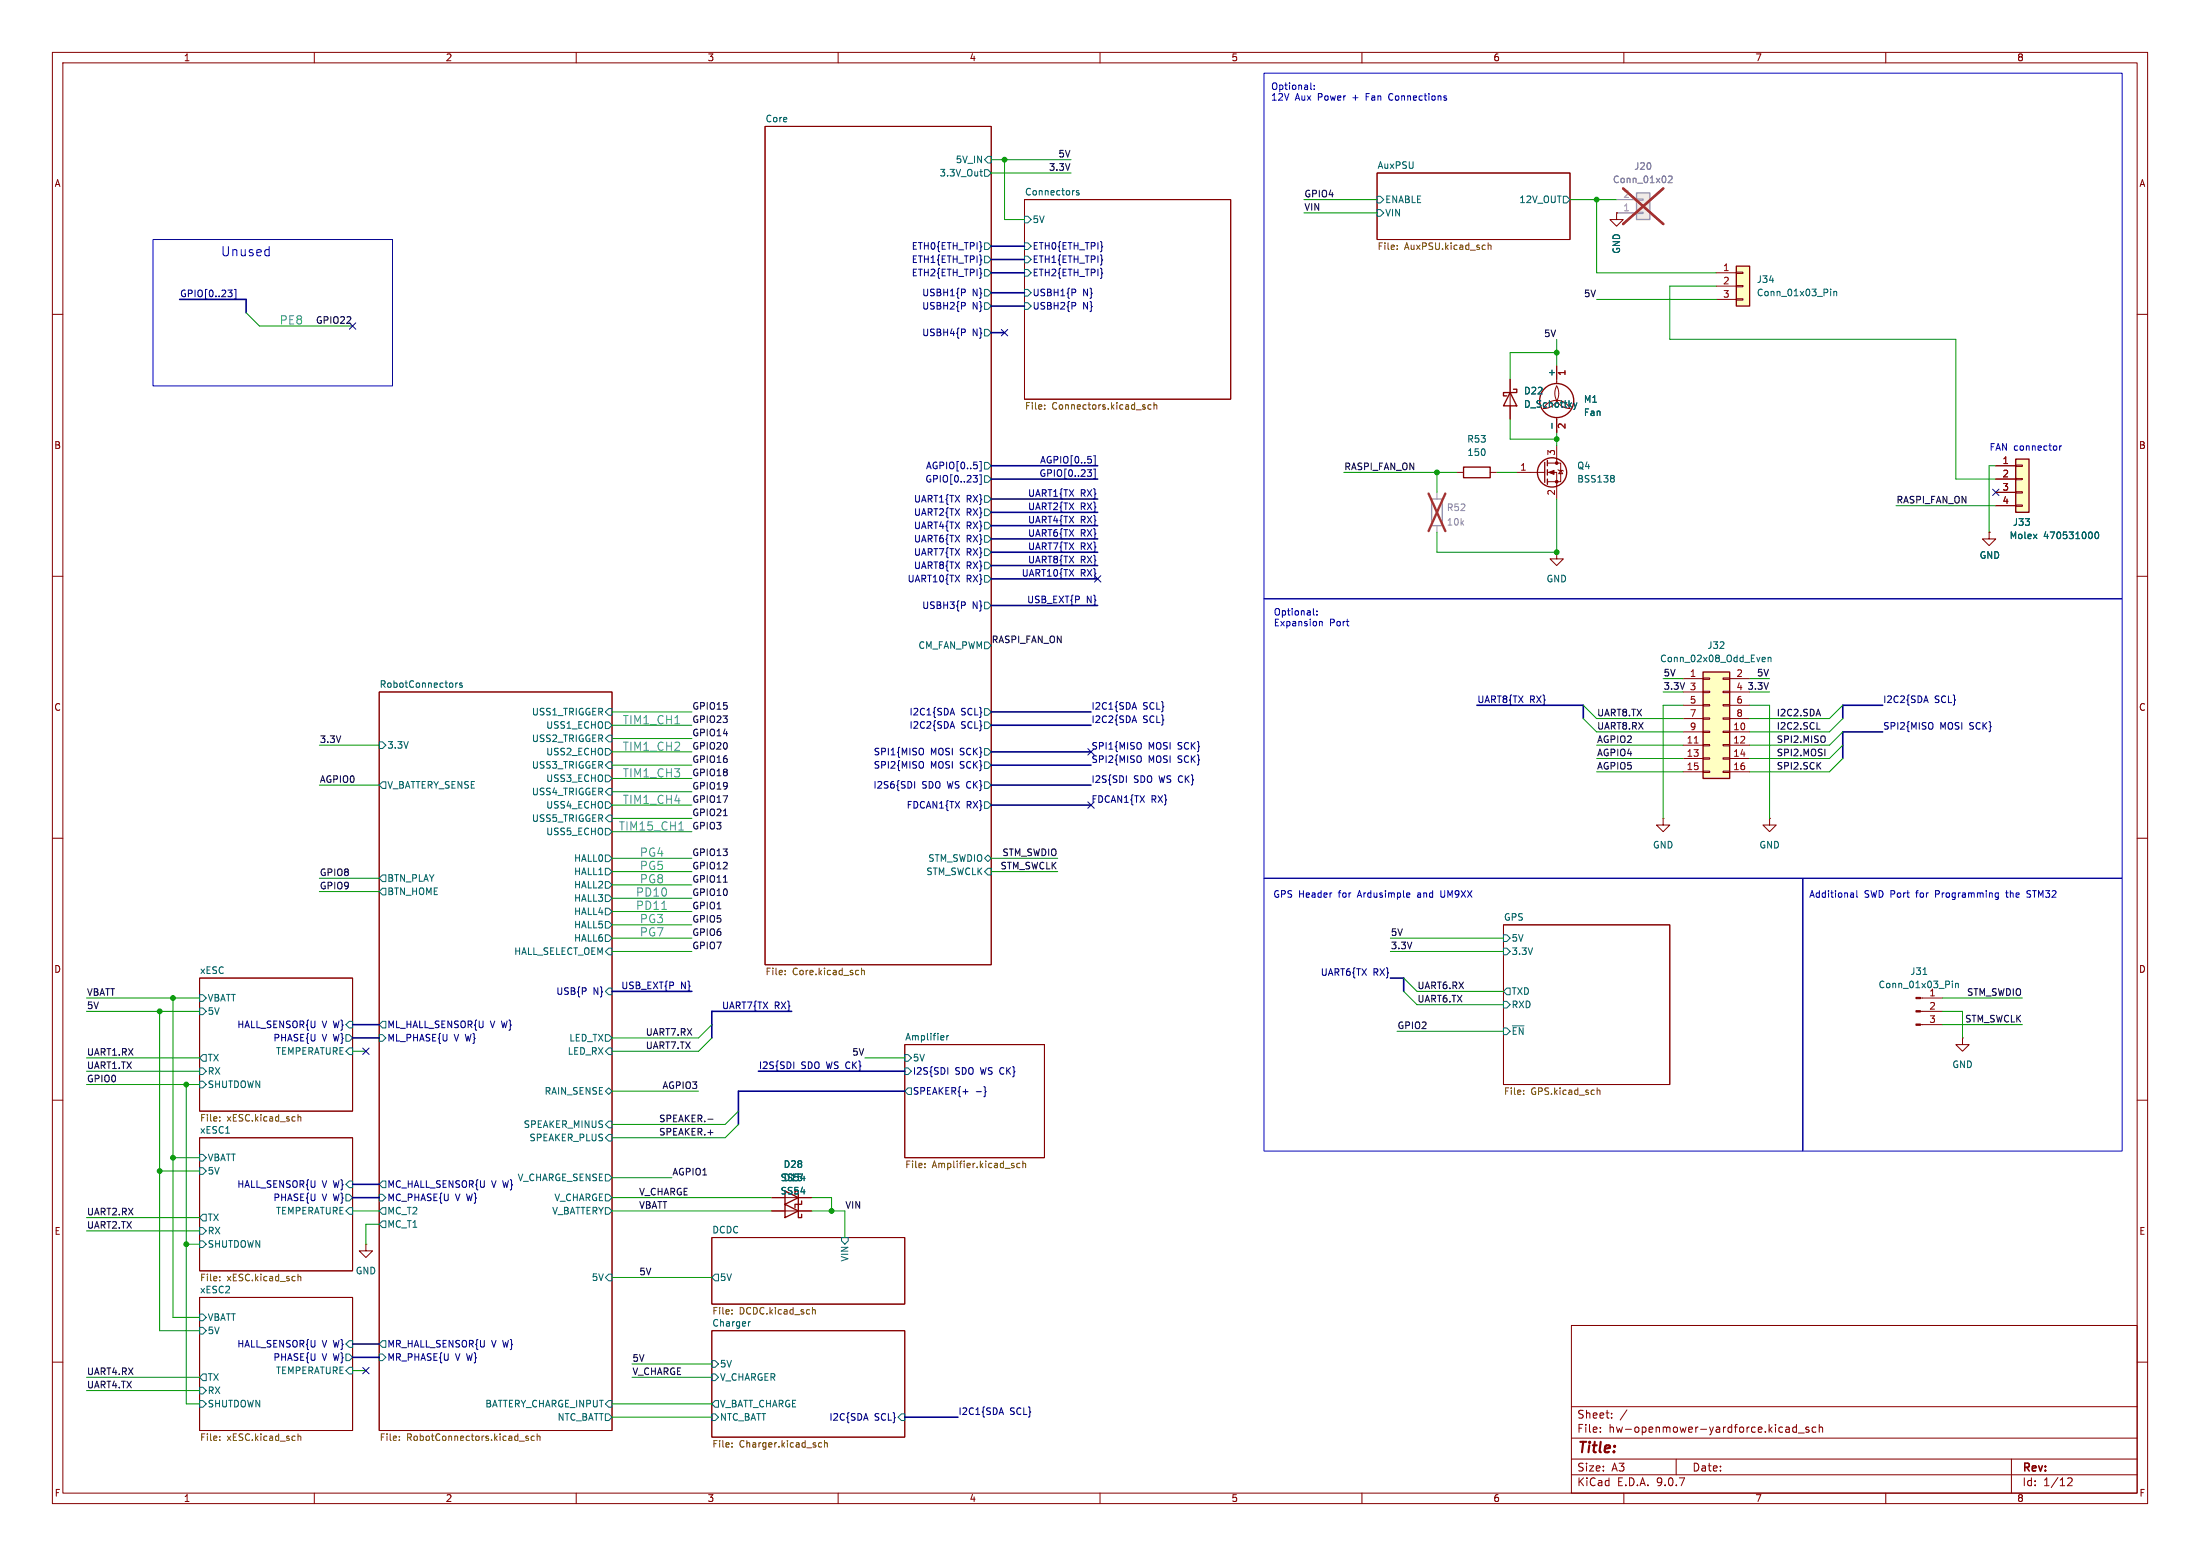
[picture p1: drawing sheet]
<svg xmlns="http://www.w3.org/2000/svg" width="420mm" height="297mm" viewBox="0 0 420 297" stroke-linecap="round" stroke-linejoin="round" font-family="sans-serif">
<g fill="none" stroke="#840000" stroke-width=".19">
<path d="M10 10h400v277h-400zM12 12h396v273h-396zM60 10v2M110 10v2M160 10v2M210 10v2M260 10v2M310 10v2M360 10v2M146 24.1h43.2v160.1h-43.2zM195.6 38.1h39.3v38.1h-39.3zM262.9 33h36.8v12.7h-36.8z"/>
<path d="M10 60h2M408 60h2M10 110h2M408 110h2M72.4 132.1h44.4v140.9h-44.4zM10 160h2M408 160h2M287 176.5h31.8v30.5h-31.8zM38.1 186.7h29.2v25.4h-29.2zM172.7 199.4h26.7v21.6h-26.7zM10 210h2M38.1 217.2h29.2v25.4h-29.2z"/>
<path d="M408 210h2M135.9 236.2h36.8v12.7h-36.8zM147.3 228.6h2.6M147.3 231.1h7.6M152.4 228.6h2.5M38.1 247.6h29.2v25.4h-29.2zM135.9 254h36.8v20.3h-36.8zM300 253h108v32h-108zM10 260h2M300 278.5h108M300 274.5h108M300 268.5h108"/>
<path d="M305.5 273.2v.2M305.5 272.5v.1M307.7 270.5v.2M307.7 269.8v.1M310.6 269.1l-1.3 1.9M320 278.5v3M341.1 272.4h.3l.2 .2v.8M341.6 273.3l-.5 .1M341.6 272.7l-.5 .1M342.9 272.5l-.4-.1-.3 .3 .2 .6h.5M342.9 271.9v1.5M343.3 273.5h1.1"/>
<path d="M345.3 272.5l-.4-.1-.2 .2 .1 .2 .5 .2v.3h-.6M346.7 272.5l-.5-.1-.3 .3 .2 .6h.6M347.3 272.5l.2-.1 .4 .1v.9M347.3 271.9v1.5M384 278.5v6.5M408 260h2M60 285v2M110 285v2M160 285v2M210 285v2M260 285v2M300 281.5h108"/>
<path d="M310 285v2M360 285v2M394.7 282.2l.6-.1 .2 .1 .1 .3-.9 1.1h.9"/>
</g>
<g fill="none" stroke="#006464" stroke-width=".19">
<path d="M187.1 32.8h.4M187.3 33.5l.2 .1M188 32.4h.6l.6 .6-.6 .7h-.6zM188.6 29.8h.6v1.3h-.6l-.6-.6zM206 36.4h-.3l-.2 .2v.1l.5 .2v.3h-.5M262.9 37.5h.6l.7 .6-.7 .6h-.6zM298.4 37.5h.7l.6 .6-.6 .6h-.7zM188 46.4h.6l.6 .6-.6 .6h-.6zM188 51.4h.6l.6 .7-.6 .6h-.6zM188 48.9h.6l.6 .6-.6 .7h-.6zM188 55.2h.6l.6 .7-.6 .6h-.6zM188 57.8h.6l.6 .6-.6 .7h-.6z"/>
<path d="M195.6 48.9h.6l.6 .6-.6 .7h-.6zM195.6 51.4h.6l.6 .7-.6 .6h-.6zM195.6 46.4h.6l.6 .6-.6 .6h-.6zM195.6 41.3h.6l.6 .6-.6 .6h-.6zM195.6 57.8h.6l.6 .6-.6 .7h-.6zM195.6 55.2h.6l.6 .7-.6 .6h-.6zM262.9 40h.6l.7 .6-.7 .7h-.6zM188 62.9h.6l.6 .6-.6 .6h-.6zM188 97.2h.6l.6 .6-.6 .6h-.6zM188 94.6h.6l.6 .7-.6 .6h-.6zM188 99.7h.6l.6 .6-.6 .7h-.6zM188 90.8h.6l.6 .6-.6 .7h-.6z"/>
<path d="M188 88.3h.6l.6 .6-.6 .6h-.6zM188 107.3h.6l.6 .7-.6 .6h-.6zM188 109.9h.6l.6 .6-.6 .6h-.6zM188 104.8h.6l.6 .6-.6 .6h-.6zM188 102.2h.6l.6 .7-.6 .6h-.6zM188 114.9h.6l.6 .7-.6 .6h-.6zM87 130.4v.8M87.4 130.4l-.4 .2M88.2 130.4h-.3l-.2 .1 .1 .2 .4 .1v.3h-.5M115.6 137.8h.6l.6 .6-.6 .7h-.6zM116.2 135.3h.6v1.2h-.6l-.6-.6zM188 137.8h.6l.6 .6-.6 .7h-.6z"/>
<path d="M188 135.3h.6l.6 .6-.6 .6h-.6zM188 122.6h.6l.6 .6-.6 .6h-.6zM72.4 141.6h.6l.7 .6-.7 .7h-.6zM73 149.2h.7v1.3h-.7l-.6-.6zM115.6 153h.6l.6 .7-.6 .6h-.6zM115.6 158.1h.6l.6 .7-.6 .6h-.6zM115.6 148h.6l.6 .6-.6 .6h-.6zM115.6 142.9h.6l.6 .6-.6 .6h-.6zM116.2 155.6h.6v1.2h-.6l-.6-.6zM116.2 150.5h.6v1.3h-.6l-.6-.7zM116.2 145.4h.6v1.3h-.6l-.6-.6zM116.2 140.3h.6v1.3h-.6l-.6-.6z"/>
<path d="M188 153h.6l.6 .7-.6 .6h-.6zM188 149.2h.6l.6 .7-.6 .6h-.6zM188 142.9h.6l.6 .6-.6 .6h-.6zM188 145.4h.6l.6 .7-.6 .6h-.6zM73 169.5h.7v1.3h-.7l-.6-.6zM73 167h.7v1.3h-.7l-.6-.7zM115.6 163.2h.6l.6 .6-.6 .7h-.6zM115.6 168.3h.6l.6 .6-.6 .6h-.6zM115.6 165.7h.6l.6 .7-.6 .6h-.6zM115.6 170.8h.6l.6 .7-.6 .6h-.6zM115.6 173.4h.6l.6 .6-.6 .6h-.6zM115.6 175.9h.6l.6 .6-.6 .7h-.6z"/>
<path d="M115.6 178.4h.6l.6 .7-.6 .6h-.6zM188 163.8l.6-.6 .6 .6-.6 .7zM188.6 165.7h.6v1.3h-.6l-.6-.6zM287 178.4h.7l.6 .7-.6 .6h-.7zM38.1 189.9h.6l.7 .6-.7 .6h-.6zM38.1 192.4h.6l.7 .6-.7 .7h-.6zM66 197.5h.7l.6 .6-.6 .7h-.7zM66.7 194.9h.6v1.3h-.6l-.7-.6zM72.4 197.5h.6l.7 .6-.7 .7h-.6zM73 194.9h.7v1.3h-.7l-.6-.6zM115.6 197.5h.6l.6 .6-.6 .7h-.6zM116.2 188.6h.6v1.3h-.6l-.6-.7z"/>
<path d="M116.2 181h.6v1.2h-.6l-.6-.6zM180.7 197.7v.8M181.1 197.7l-.4 .2M287 191.1h.7l.6 .7-.6 .6h-.7zM287 181h.7l.6 .6-.6 .6h-.7zM287 196.2h.7l.6 .7-.6 .6h-.7zM287.7 188.6h.6v1.3h-.6l-.7-.7zM288.7 195.8h2.2M38.1 203.8h.6l.7 .7-.7 .6h-.6zM38.1 206.4h.6l.7 .6-.7 .6h-.6zM38.7 201.3h.7v1.3h-.7l-.6-.7zM66.7 200h.6v1.3h-.6l-.7-.6z"/>
<path d="M115.6 208.3l.6-.7 .6 .7-.6 .6zM116.2 200h.6v1.3h-.6l-.6-.6zM116.2 214h.6v1.3h-.6l-.6-.7zM116.2 216.5h.6v1.3h-.6l-.6-.6zM172.7 203.8h.7l.6 .7-.6 .6h-.7zM172.7 201.3h.7l.6 .6-.6 .7h-.7zM173.4 207.6h.6v1.3h-.6l-.7-.6zM38.1 234.3h.6l.7 .6-.7 .7h-.6zM38.1 236.9h.6l.7 .6-.7 .6h-.6zM38.1 220.3h.6l.7 .7-.7 .6h-.6zM38.1 222.9h.6l.7 .6-.7 .7h-.6zM38.7 231.8h.7v1.2h-.7l-.6-.6z"/>
<path d="M66 228h.7l.6 .6-.6 .6h-.7zM66.7 225.4h.6v1.3h-.6l-.7-.6zM66.7 230.5h.6v1.3h-.6l-.7-.7zM72.4 228h.6l.7 .6-.7 .6h-.6zM73 225.4h.7v1.3h-.7l-.6-.6zM73 230.5h.7v1.3h-.7l-.6-.7zM73 233h.7v1.3h-.7l-.6-.6zM115.6 230.5h.6l.6 .6-.6 .7h-.6zM115.6 228h.6l.6 .6-.6 .6h-.6zM115.6 224.2h.6l.6 .6-.6 .6h-.6zM160.7 236.2h1.2v.7l-.6 .6-.6-.6zM38.1 250.8h.6l.7 .7-.7 .6h-.6z"/>
<path d="M38.1 253.4h.6l.7 .6-.7 .6h-.6zM66 258.4h.7l.6 .7-.6 .6h-.7zM66.7 255.9h.6v1.3h-.6l-.7-.7zM72.4 258.4h.6l.7 .7-.7 .6h-.6zM73 255.9h.7v1.3h-.7l-.6-.7zM116.2 243.2h.6v1.3h-.6l-.6-.7zM135.9 259.7h.6l.7 .6-.7 .7h-.6zM136.5 243.2h.7v1.3h-.7l-.6-.7zM143.2 252.3l-.3 .2M38.1 264.8h.6l.7 .6-.7 .7h-.6zM38.1 267.3h.6l.7 .7-.7 .6h-.6zM38.7 262.3h.7v1.2h-.7l-.6-.6z"/>
<path d="M66.7 261h.6v1.3h-.6l-.7-.7zM115.6 269.9h.6l.6 .6-.6 .6h-.6zM116.2 267.3h.6v1.3h-.6l-.6-.6zM135.9 262.3h.6l.7 .6-.7 .6h-.6zM135.9 269.9h.6l.7 .6-.7 .6h-.6zM136.5 267.3h.7v1.3h-.7l-.6-.6zM172.1 269.9h.6v1.2h-.6l-.7-.6z"/>
</g>
<g fill="none" stroke="#000084" stroke-width=".19">
<path d="M184.2 55.3l.1 .1-.1 .4M184.2 57.8l.1 .2-.1 .3M205.2 57.8l.2 .2-.2 .3M205.2 55.3l.2 .1-.2 .4M184.2 62.9l.1 .2-.1 .3M185.8 90.7h.8l-.4 .5M186.3 91.2l.3 .3v.3l-.3 .2M187 90.6h.3v1.8h-.3M187 88.1h.3v1.8h-.3M184.2 114.9l.1 .2-.1 .4M181.5 138.6h.6M181.5 136.1h.6"/>
<path d="M181.8 137.7l.4 1.3M181.8 135.2l.4 1.3M174.6 149.2v1.2M176.1 142.9a.9 .9 0 0 1 0 1.1M176.1 145.4a.9 .9 0 0 1 0 1.2M180.9 203.8v1.2M183.8 208.4h1M187.9 207.4l.2 .2v.6l.2 .2-.2 .2v.6l-.2 .1"/>
</g>
<g fill="none" stroke="#725600" stroke-width=".19">
<path d="M266.7 47.5v.1M266.7 46.8v.2M284.1 46.4v1.2M284.1 46.9l.2-.1h.3v.8M199.4 78v.1M199.4 77.3v.1M219.7 77.3h-.3l-.3 .2 .2 .5h.4M220.3 77.4l.2-.1h.3v.8M220.3 76.8v1.3M149.9 185.9v.2M149.9 185.3v.1M164.5 184.8v1.3"/>
<path d="M164.5 185.3l.2-.1 .3 .1v.8M41.9 213.2v.1M41.9 213.9v.1M56.9 212.7v1.3M56.9 213.3l.2-.1h.3v.8M290.9 208.8v.1M290.9 208.1v.2M304.9 207.6v1.3M304.9 208.2l.2-.1h.3v.8M176.6 222.8v.1M176.6 222.1v.1M194.7 222.1l-.4-.1-.2 .3 .1 .5h.5"/>
<path d="M195.3 222.2l.1-.2 .3 .1 .1 .8M195.3 221.6v1.3M41.9 244.4v.1M41.9 243.7v.1M56.9 243.2v1.3M56.9 243.8l.2-.2 .3 .1v.8M139.7 250.7v.1M139.7 250v.2M155.1 249.6v1.2M155.1 250.1l.2-.1h.3v.8M41.9 274.2v.1M41.9 274.8v.2"/>
<path d="M56.9 274.2l.2-.1 .3 .1v.8M56.9 273.7v1.3M76.2 274.8v.2M76.2 274.2v.1M100.9 274.2l-.3-.1-.2 .2v.2l.5 .1v.3h-.5M102 274.2l-.4-.1-.2 .3 .1 .5h.5M102.5 274.2l.2-.1 .3 .1 .1 .8M102.5 273.7v1.3M139.7 275.4v.2M139.7 276.1v.1M156.3 276.1l.2 .1h.4M156.9 275.4h-.4l-.2 .1"/>
<path d="M157.4 275.5l.2-.1h.3v.8M157.4 275v1.2"/>
</g>
<path d="M149.9 227.3l2.5 1.3-2.5 1.3zM149.9 229.9l2.5 1.2-2.5 1.3zM151.8 228v-.7h.6v2.6h.6v-.7M151.8 230.5v-.6h.6v2.5h.6v-.6" fill="none" stroke="#840000" stroke-width=".25"/>
<path d="M325.1 128.3h5.1v20.3h-5.1z" fill="#ffffc2"/>
<path d="M325.1 128.3h5.1v20.3h-5.1z" fill="none" stroke="#840000" stroke-width=".25"/>
<g fill="none" stroke="#840000" stroke-width=".19">
<path d="M297.2 105.4v1.3h1.2l-1.2 1.3-1.3-1.3h1.3M297.2 105.4h.1M321.3 129.5h3.8M321.3 132.1h3.8M321.3 134.6h3.8M321.3 137.2h3.8M321.3 139.7h3.8M325.1 129.4h1.3v.3h-1.3zM325.1 132h1.3v.2h-1.3zM325.1 134.5h1.3v.2h-1.3zM325.1 137h1.3v.3h-1.3zM325.1 139.6h1.3v.2h-1.3z"/>
<path d="M328.9 129.4h1.3v.3h-1.3zM328.9 132h1.3v.2h-1.3zM328.9 134.5h1.3v.2h-1.3zM328.9 137h1.3v.3h-1.3zM328.9 139.6h1.3v.2h-1.3zM330.2 129.5h3.8M330.2 132.1h3.8M330.2 134.6h3.8M330.2 137.2h3.8M330.2 139.7h3.8M321.3 142.2h3.8M321.3 144.8h3.8"/>
<path d="M321.3 147.3h3.8M325.1 142.1h1.3v.3h-1.3zM325.1 144.7h1.3v.2h-1.3zM325.1 147.2h1.3v.2h-1.3zM328.9 142.1h1.3v.3h-1.3zM328.9 144.7h1.3v.2h-1.3zM328.9 147.2h1.3v.2h-1.3zM330.2 142.2h3.8M330.2 144.8h3.8M330.2 147.3h3.8M374.6 198.1v1.3h1.3l-1.3 1.3-1.2-1.3h1.2M374.6 198.1h.1"/>
</g>
<path d="M323.5 141.8h.7" fill="none" stroke="#a90000" stroke-width=".19"/>
<path d="M336.6 125.5h.3l.1 .3-.6 .1M336.9 126.2l-.3 .1M337.5 125.6l.2-.1h.3l.1 .8M337.5 125.5v.8" fill="none" stroke="#006464" stroke-width=".19"/>
<path d="M384.8 87.6h2.5v10.2h-2.5z" fill="#ffffc2"/>
<path d="M384.8 87.6h2.5v10.2h-2.5z" fill="none" stroke="#840000" stroke-width=".25"/>
<path d="M381 88.9h3.8M381 91.4h3.8M381 94h3.8M381 96.5h3.8M384.8 88.8h1.3v.2h-1.3zM384.8 91.3h1.3v.3h-1.3zM384.8 93.9h1.3v.2h-1.3zM384.8 96.4h1.3v.2h-1.3z" fill="none" stroke="#840000" stroke-width=".19"/>
<path d="M400.1 101.6l.1-.1a.68 .68 0 0 1 .5 .7 .68 .68 0 0 1-.5 .6 .84 .84 0 0 1-.1-1.2z" fill="none" stroke="#006464" stroke-width=".19"/>
<path d="M331.5 50.8h2.5v7.6h-2.5z" fill="#ffffc2"/>
<path d="M331.5 50.8h2.5v7.6h-2.5z" fill="none" stroke="#840000" stroke-width=".25"/>
<path d="M327.7 52.1h3.8M327.7 54.6h3.8M327.7 57.2h3.8M331.5 51.9h1.2v.3h-1.2zM331.5 54.5h1.2v.2h-1.2zM331.5 57h1.2v.3h-1.2z" fill="none" stroke="#840000" stroke-width=".19"/>
<path d="M349.5 55.2v.1M349.5 55.6v.9M350.1 55.6v.9M350.1 55.7l.2-.1 .3 .1v.8" fill="none" stroke="#006464" stroke-width=".19"/>
<path d="M312.4 36.8h2.6v5.1h-2.6z" fill="#ebeae8"/>
<path d="M312.4 36.8h2.6v5.1h-2.6zM273.3 95.3h2v5h-2z" fill="none" stroke="#9c9b98" stroke-width=".25"/>
<path d="M308.6 38.1h3.8M312.4 38h1.3v.2h-1.3zM308.6 40.6h3.8M312.4 40.5h1.3v.3h-1.3zM274.3 94v1.3M274.3 100.3v1.3" fill="none" stroke="#9c9b98" stroke-width=".19"/>
<path d="M318.5 33.7l.5-.1 .2 .4-.8 .9h.8" fill="none" stroke="#939391" stroke-width=".19"/>
<path d="M309.9 36l7.6 6.8M317.5 36l-7.6 6.8M272.7 94.2l3.2 7.2M275.9 94.2l-3.2 7.2" fill="none" stroke="#e12e31" stroke-width=".46"/>
<g fill="none" stroke="#840000" stroke-width=".19">
<path d="M308.6 40.6v1.3h-1.3l1.3 1.3 1.3-1.3h-1.3M308.6 40.6h.1M288.3 72.4v7.6M297.2 73.7a2.86 2.86 0 0 1-2.6 4.3 2.84 2.84 0 0 1 2.6-1.6 2.84 2.84 0 0 1 2.5 1.6 2.92 2.92 0 0 1-2.5-4.3zM297.2 69.9v3.3M297.2 79.7v2.9M278.1 90.2h1.3M284.5 90.2h1.2M289.6 90.2h5.3M295.4 88.4h2.5v3.5h-2.5M295.4 90.2h1.8v5.1M297.2 85.1v3.3"/>
<path d="M297.4 89.7l1 .2M297.9 89.8l.4 .6h-.7zM381 88.9h3.8M381 91.4h3.8M381 94h3.8M381 96.5h3.8M379.7 101.6v1.3h1.3l-1.3 1.2-1.2-1.2h1.2M379.7 101.6h.1M317.5 156.2v1.3h1.3l-1.3 1.3-1.3-1.3h1.3M317.5 156.2h.1M337.8 156.2v1.3h1.3l-1.3 1.3-1.3-1.3h1.3M337.8 156.2h.1"/>
<path d="M366.6 190.5h4.2M366.6 193h4.2M366.6 195.6h4.2M69.8 237.5v1.3h1.3l-1.3 1.2-1.2-1.2h1.2M69.8 237.5h.1M147.3 228.6h2.6M147.3 231.1h2.6M152.4 228.6h2.5M152.4 231.1h2.5"/>
</g>
<g fill="none" stroke="#840000" stroke-width=".25">
<path d="M288.3 74.9l1.3 2.6h-2.6zM288.9 74.3h.7v.6h-2.6v.7h.7M279.4 89.2h5.1v2h-5.1zM294.9 88.3v3.8M295.4 87.9v1M295.4 89.7v1M295.4 91.4v1.1"/>
<circle cx="297.2" cy="76.5" r="3.3"/>
<circle cx="296.3" cy="90.2" r="2.79"/>
</g>
<path d="M300.4 76.9l.3 .8M300.7 77.7l-.3 .5M301 76.9l-.3 .8M296.3 80.8v1M307.9 90.7l.3 .3-.3 .3 .3 .2v.3l-.3 .2M400.1 101.6l.1-.1a.68 .68 0 0 1 .5 .7 .68 .68 0 0 1-.5 .6 .84 .84 0 0 1-.1-1.2zM367.1 186h.7M372.7 187.3v.1M372.7 187.7v.8M373.3 187.7v.8M373.3 187.8l.2-.1 .3 .1 .1 .7" fill="none" stroke="#006464" stroke-width=".19"/>
<g fill="#840000" stroke="#840000" stroke-width=".19">
<path d="M295.7 90.2l1-.4v.8z"/>
<path d="M365.8 190.4h.8v.2h-.8z"/>
<path d="M365.8 192.9h.8v.3h-.8z"/>
<path d="M365.8 195.5h.8v.2h-.8z"/>
<circle cx="297.2" cy="88.4" r=".25"/>
<circle cx="297.2" cy="91.9" r=".25"/>
</g>
<g fill="none" stroke="#000084" stroke-width=".19">
<path d="M43.5 55.4h.8l-.4 .5M44.1 55.9l.2 .2v.3l-.2 .2M44.7 55.2h.3v1.9h-.3M66.7 61.6l1.2 1.2M67.9 61.6l-1.2 1.2M191.2 62.9l1.2 1.2M192.4 62.9l-1.2 1.2M207.6 89.7h.8l-.5 .4M208.1 90.1l.3 .3v.3l-.3 .2M208.8 89.5h.3v1.9h-.3M208.8 87h.3v1.8h-.3M380.4 93.4l1.2 1.2"/>
<path d="M381.6 93.4l-1.2 1.2M208.9 109.9l1.3 1.2M210.2 109.9l-1.3 1.2M216.2 137.6h.6M216.2 135h.6M216.5 136.6l.5 1.3M216.5 134.1l.5 1.3M367.4 133.7h.6M367.7 132.8l.4 1.3M368.8 138a.9 .9 0 0 1 0 1.1M207.7 153.1l1.2 1.2M207.7 142.9l1.2 1.2"/>
<path d="M208.9 153.1l-1.2 1.2M208.9 142.9l-1.2 1.2M215 148.1v1.2M217.7 144.3a.9 .9 0 0 1 0 1.2M217.7 141.8a.9 .9 0 0 1 0 1.1M69.2 200.1l1.3 1.2M70.5 200.1l-1.3 1.2M151.5 202.7v1.3M69.2 261l1.3 1.2M70.5 261l-1.3 1.2M190.8 269.6h.6M191.1 268.7l.5 1.3"/>
</g>
<path d="M346.9 139.2h.6M138.1 155.7h.7M138.1 168.4h.7M135.1 213.6h1" fill="none" stroke="#0f0f0f" stroke-width=".19"/>
<g fill="none" stroke="#000084" stroke-width=".3">
<path d="M34.3 57.2h12.7v2.5M189.2 47h6.4M189.2 58.4h6.4M189.2 52.1h6.4M189.2 55.9h6.4M189.2 49.5h6.4M189.2 63.5h2.6M189.2 95.3h20.3M189.2 97.8h20.3M189.2 88.9h20.3M189.2 91.4h20.3M189.2 102.9h20.3"/>
<path d="M189.2 100.3h20.3M189.2 115.6h20.3M189.2 110.5h20.3M189.2 105.4h20.3M189.2 108h20.3M189.2 138.4h19.1M189.2 135.9h19.1M281.9 134.6h20.4v2.6M359.4 134.6h-7.6v2.6M359.4 139.7h-7.6v5.1M189.2 143.5h19.1M189.2 146.1h19.1"/>
<path d="M189.2 149.9h19.1M189.2 153.7h19.1M67.3 198.1h5.1M67.3 195.6h5.1M116.8 189.2h15.3M151.1 193h-15.2v5.1M265.4 186.7h2.6v2.5M144.8 204.5h27.9M172.7 208.3h-31.7v6.3M67.3 228.6h5.1M67.3 226.1h5.1M67.3 256.5h5.1"/>
<path d="M67.3 259.1h5.1M172.7 270.5h10.2"/>
</g>
<g fill="none" stroke="#009600" stroke-width=".19">
<path d="M189.2 30.5h15.3M189.2 33h15.3M191.8 30.5v11.4h3.8M248.9 38.1h14M299.7 38.1h8.9M304.8 38.1v14h22.9M47 59.7l2.5 2.5h17.8M248.9 40.6h14M304.8 57.2h22.9M327.7 54.6h-8.9v10.2h54.6v26.6h7.6M297.2 64.8v5.1M297.2 67.3h-8.9v5.1"/>
<path d="M256.5 90.2h21.6M274.3 90.2v3.8M285.7 90.2h3.9M288.3 80v3.8h8.9M297.2 82.6v2.5M297.2 95.3v10.1h-22.9v-3.8M361.9 96.5h19.1M381 88.9h-1.3v12.7M116.8 135.9h15.3M116.8 138.4h15.3M302.3 137.2l2.5 2.5h16.5M302.3 134.6l2.5 2.6h16.5"/>
<path d="M317.5 132.1h3.8M317.5 129.5h3.8M321.3 134.6h-3.8v21.6M334 134.6h3.8v21.6M334 132.1h3.8M334 129.5h3.8M351.8 139.7l-2.6 2.5h-15.2M351.8 137.2l-2.6 2.5h-15.2M351.8 134.6l-2.6 2.6h-15.2M61 149.9h11.4M61 142.2h11.4M116.8 153.7h15.3"/>
<path d="M116.8 158.8h15.3M116.8 156.2h15.3M116.8 146.1h15.3M116.8 141h15.3M116.8 143.5h15.3M116.8 151.1h15.3M116.8 148.6h15.3M304.8 144.8h16.5M304.8 147.3h16.5M304.8 142.2h16.5M351.8 142.2l-2.6 2.6h-15.2M351.8 144.8l-2.6 2.5h-15.2"/>
<path d="M61 170.2h11.4M61 167.6h11.4M116.8 179.1h15.3M116.8 163.8h15.3M116.8 166.4h15.3M116.8 171.5h15.3M116.8 168.9h15.3M116.8 176.5h15.3M116.8 174h15.3M189.2 163.8h12.7M189.2 166.4h12.7M265.4 179.1h21.6"/>
<path d="M16.5 193h21.6M16.5 190.5h21.6M30.5 193v61h7.6M33 190.5v61h5.1M116.8 181.6h15.3M135.9 198.1l-2.6 2.6h-16.5M135.9 195.6l-2.6 2.5h-16.5M265.4 181.6h21.6M266.7 196.9h20.3M268 186.7l2.5 2.5h16.5M268 189.2l2.5 2.6h16.5M370.8 193h3.8v5.1"/>
<path d="M370.8 190.5h15.3M370.8 195.6h15.3M16.5 201.9h21.6M16.5 207h21.6M16.5 204.5h21.6M35.6 207v61h2.5M67.3 200.7h2.5M116.8 208.3h16.5M141 212.1l-2.6 2.5h-21.6M141 214.6l-2.6 2.6h-21.6M165.1 201.9h7.6M16.5 234.9h21.6"/>
<path d="M16.5 232.4h21.6M30.5 223.5h7.6M33 221h5.1M35.6 237.5h2.5M67.3 231.1h5.1M72.4 233.7h-2.6v3.8M116.8 228.6h30.5M116.8 231.1h30.5M116.8 224.8h11.5M154.9 228.6h3.8v2.5M154.9 231.1h6.4v5.1M116.8 243.8h19.1"/>
<path d="M16.5 262.9h21.6M16.5 265.4h21.6M67.3 261.6h2.5M116.8 270.5h19.1M116.8 268h19.1M120.6 260.3h15.3M120.6 262.9h15.3"/>
</g>
<path d="M128.8 138.2h.9M129.6 158.4h.9M126.3 173.6h.9" fill="none" stroke="#00c2c2" stroke-width=".19"/>
<g fill="none" stroke="#0000c2" stroke-width=".19">
<path d="M241.3 14h163.8v100.3h-163.8zM250.2 15.8v1.1l.2 .2M250.9 17v.1M250.9 16.3v.1M265.3 17.9l-.2 .5 .2 .7M276.1 18.8v.3M29.2 45.7h45.7v28h-45.7zM51.2 47.6l.2 .1M51.4 47v1.8M51.4 48.7l-.2 .1M393.2 85.1v.8M393.6 85.1l-.4 .2"/>
<path d="M241.3 114.3h163.8v53.3h-163.8zM250.7 116.1v1.1l.2 .2M251.4 117.3v.1M251.4 116.6v.2M251.9 118.6v.9M251.9 118.7l.2-.1 .3 .1v.8M241.3 167.6h102.9v52.1h-102.9zM268.7 170.4l.4 .1v.2l-.6 .1M269.1 171.2l-.4 .1M275.1 170v1l.2 .3M344.2 167.6h60.9v52.1h-60.9zM353.4 170.4l.5 .2v.7"/>
<path d="M353.9 171.2l-.5 .1M353.9 170.7l-.5 .1M354.5 170v1.1l.1 .2M381 170.5h.5M381 171.2h.5M381.5 170.4v1.1l-.3 .2-.3-.1M382.9 170.4h.5M383.1 170v1.2M386.9 171.2l.5 .1M387.5 170h-.3l-.3 .2 .2 .3 .3 .2"/>
</g>
<g fill="#009600" stroke="#009600" stroke-width=".19">
<circle cx="35.6" cy="237.5" r=".46"/>
<circle cx="158.7" cy="231.1" r=".46"/>
<circle cx="30.5" cy="193" r=".46"/>
<circle cx="33" cy="190.5" r=".46"/>
<circle cx="30.5" cy="223.5" r=".46"/>
<circle cx="35.6" cy="207" r=".46"/>
<circle cx="33" cy="221" r=".46"/>
<circle cx="297.2" cy="83.8" r=".46"/>
<circle cx="304.8" cy="38.1" r=".46"/>
<circle cx="297.2" cy="67.3" r=".46"/>
<circle cx="297.2" cy="105.4" r=".46"/>
<circle cx="274.3" cy="90.2" r=".46"/>
<circle cx="191.8" cy="30.5" r=".46"/>
</g>
<text font-size="2.8" fill="#840000" x="301" y="277.9">Title:</text>
<text font-size="2.5" fill="#0000c2" x="42.1" y="49.1">Unused</text>
<g font-size="2.2" fill="#00c2c2">
<text x="53.3" y="62.2">PE8</text>
<text x="118.8" y="138.5">TIM1_CH1</text>
<text x="118.8" y="143.5">TIM1_CH2</text>
<text x="118.8" y="148.6">TIM1_CH3</text>
<text x="118.8" y="153.7">TIM1_CH4</text>
<text x="118.1" y="158.7">TIM15_CH1</text>
<text x="122.1" y="163.8">PG4</text>
<text x="122.1" y="166.4">PG5</text>
<text x="121.3" y="171.4">PD10</text>
<text x="121.3" y="174">PD11</text>
<text x="122.1" y="168.9">PG8</text>
<text x="122.1" y="176.5">PG3</text>
<text x="122.1" y="179">PG7</text>
</g>
<g font-size="2.1" fill="#840000">
<text x="301" y="273.7">File:</text>
<text x="301" y="271">Sheet:</text>
<text x="307.1" y="273.7">hw-openmower-yardforce.kicad_sch</text>
<text x="301" y="281.1">Size:</text>
<text x="307.6" y="281.1">A3</text>
<text x="323" y="281.1">Date:</text>
<text x="386" y="281.3">Rev:</text>
<text x="301" y="283.9">KiCad</text>
<text x="308.7" y="283.9">E.D.A.</text>
<text x="316.3" y="283.9">9.0.7</text>
<text x="386" y="283.9">Id:</text>
<text x="390.1" y="283.9">1/12</text>
</g>
<g font-size="1.8" fill="#840000">
<text x="35" y="11.9">1</text>
<text x="85" y="11.9">2</text>
<text x="135" y="11.9">3</text>
<text x="185" y="11.9">4</text>
<text x="235" y="11.9">5</text>
<text x="285" y="11.9">6</text>
<text x="335" y="11.9">7</text>
<text x="385" y="11.9">8</text>
<text x="10.3" y="35.9">A</text>
<text x="408.3" y="35.9">A</text>
<text x="10.3" y="85.9">B</text>
<text x="408.2" y="85.9">B</text>
<text x="10.3" y="135.9">C</text>
<text x="408.2" y="135.9">C</text>
<text x="10.3" y="185.9">D</text>
<text x="408.2" y="185.9">D</text>
<text x="10.3" y="235.9">E</text>
<text x="408.3" y="235.9">E</text>
<text x="10.3" y="285.9">F</text>
<text x="35" y="286.9">1</text>
<text x="85" y="286.9">2</text>
<text x="135" y="286.9">3</text>
<text x="185" y="286.9">4</text>
<text x="235" y="286.9">5</text>
<text x="285" y="286.9">6</text>
<text x="335" y="286.9">7</text>
<text x="385" y="286.9">8</text>
<text x="408.3" y="285.9">F</text>
</g>
<g font-size="1.8" fill="#0000c2">
<text x="242.6" y="17.4">Optional:</text>
<text x="242.6" y="19.4">12V</text>
<text x="247.2" y="19.4">Aux</text>
<text x="251.7" y="19.4">Power</text>
<text x="258.5" y="19.4">+</text>
<text x="261.2" y="19.4">Fan</text>
<text x="265.8" y="19.4">Connections</text>
<text x="379.7" y="86.1">FAN connector</text>
<text x="243.1" y="117.7">Optional:</text>
<text x="243.1" y="119.7">Expansion</text>
<text x="253.8" y="119.7">Port</text>
<text x="243" y="171.6">GPS Header</text>
<text x="255.7" y="171.6">for</text>
<text x="259.5" y="171.6">Ardusimple</text>
<text x="271.1" y="171.6">and</text>
<text x="275.7" y="171.6">UM9XX</text>
<text x="345.3" y="171.6">Additional</text>
<text x="355.9" y="171.6">SWD Port</text>
<text x="366.1" y="171.6">for</text>
<text x="369.9" y="171.6">Programming</text>
<text x="383.7" y="171.6">the</text>
<text x="387.8" y="171.6">STM32</text>
</g>
<g font-size="1.8" fill="#006464">
<text x="146" y="23.4">Core</text>
<text x="179.3" y="33.9">3.3V_Out</text>
<text x="182.4" y="31.3">5V_IN</text>
<text x="262.9" y="32.3">AuxPSU</text>
<text x="195.6" y="37.4">Connectors</text>
<text x="264.4" y="39">ENABLE</text>
<text x="264.4" y="41.5">VIN</text>
<text x="290" y="39">12V_OUT</text>
<text x="197" y="42.8">5V</text>
<text x="309.5" y="48.5" transform="rotate(-90 309.5 48.5)">GND</text>
<text x="335.3" y="56.7">Conn_01x03_Pin</text>
<text x="335.3" y="54.2">J34</text>
<text x="290.8" y="75.5">D22</text>
<text x="296.9" y="72" transform="rotate(-90 296.9 72)">+</text>
<text x="302.3" y="77.1">M1</text>
<text x="290.8" y="78">D_Schottky</text>
<text x="302.3" y="79.6">Fan</text>
<text x="280" y="84.7">R53</text>
<text x="280" y="87.2">150</text>
<text x="301" y="89.8">Q4</text>
<text x="301" y="92.3">BSS138</text>
<text x="384.2" y="100.6">J33</text>
<text x="377.8" y="106.9">GND</text>
<text x="383.5" y="103.1">Molex</text>
<text x="390.1" y="103.1">470531000</text>
<text x="295.1" y="111.4">GND</text>
<text x="175.2" y="124.1">CM_FAN_PWM</text>
<text x="325.9" y="124.1">J32</text>
<text x="72.4" y="131.4">RobotConnectors</text>
<text x="316.8" y="126.6">Conn_02x08_Odd_Even</text>
<text x="101.4" y="136.8">USS1_TRIGGER</text>
<text x="73.9" y="143.1">3.3V</text>
<text x="101.4" y="141.8">USS2_TRIGGER</text>
<text x="104.2" y="139.3">USS1_ECHO</text>
<text x="101.4" y="146.9">USS3_TRIGGER</text>
<text x="104.2" y="149.5">USS3_ECHO</text>
<text x="104.2" y="144.4">USS2_ECHO</text>
<text x="73.9" y="150.7">V_BATTERY_SENSE</text>
<text x="101.4" y="152">USS4_TRIGGER</text>
<text x="104.2" y="154.5">USS4_ECHO</text>
<text x="101.4" y="157.1">USS5_TRIGGER</text>
<text x="104.2" y="159.6">USS5_ECHO</text>
<text x="109.5" y="164.7">HALL0</text>
<text x="109.5" y="167.2">HALL1</text>
<text x="176.7" y="167.2">STM_SWCLK</text>
<text x="177.1" y="164.7">STM_SWDIO</text>
<text x="315.5" y="162.2">GND</text>
<text x="335.8" y="162.2">GND</text>
<text x="73.9" y="171">BTN_HOME</text>
<text x="73.9" y="168.5">BTN_PLAY</text>
<text x="109.5" y="169.8">HALL2</text>
<text x="109.5" y="172.3">HALL3</text>
<text x="109.5" y="174.9">HALL4</text>
<text x="109.5" y="177.4">HALL5</text>
<text x="109.5" y="179.9">HALL6</text>
<text x="287" y="175.8">GPS</text>
<text x="288.5" y="179.9">5V</text>
<text x="38.1" y="186">xESC</text>
<text x="98.1" y="182.5">HALL_SELECT_OEM</text>
<text x="288.5" y="182.5">3.3V</text>
<text x="39.6" y="191.4">VBATT</text>
<text x="288.5" y="190.1">TXD</text>
<text x="358.5" y="188.8">Conn_01x03_Pin</text>
<text x="364.6" y="186.3">J31</text>
<text x="368.2" y="190.2">1</text>
<text x="39.6" y="193.9">5V</text>
<text x="288.5" y="192.6">RXD</text>
<text x="288.5" y="197.7">~{EN}</text>
<text x="39.6" y="202.8">TX</text>
<text x="52.6" y="201.5">TEMPERATURE</text>
<text x="108.3" y="201.5">LED_RX</text>
<text x="108.6" y="199">LED_TX</text>
<text x="172.7" y="198.7">Amplifier</text>
<text x="174.2" y="202.8">5V</text>
<text x="39.6" y="205.3">RX</text>
<text x="39.6" y="207.9">SHUTDOWN</text>
<text x="103.9" y="209.1">RAIN_SENSE</text>
<text x="372.6" y="204.1">GND</text>
<text x="99.9" y="215.5">SPEAKER_MINUS</text>
<text x="38.1" y="216.5">xESC1</text>
<text x="39.6" y="221.8">VBATT</text>
<text x="101" y="218">SPEAKER_PLUS</text>
<text x="39.6" y="224.4">5V</text>
<text x="98.7" y="225.7">V_CHARGE_SENSE</text>
<text x="148.9" y="225.7">SS54</text>
<text x="149.5" y="223.1">D28</text>
<text x="149.5" y="225.7">D15</text>
<text x="39.6" y="233.3">TX</text>
<text x="52.6" y="232">TEMPERATURE</text>
<text x="73.9" y="232">MC_T2</text>
<text x="105.3" y="232">V_BATTERY</text>
<text x="105.7" y="229.5">V_CHARGE</text>
<text x="148.9" y="228.2">SS54</text>
<text x="39.6" y="235.8">RX</text>
<text x="39.6" y="238.4">SHUTDOWN</text>
<text x="73.9" y="234.5">MC_T1</text>
<text x="135.9" y="235.5">DCDC</text>
<text x="38.1" y="244.9">File:</text>
<text x="67.8" y="243.4">GND</text>
<text x="112.9" y="244.7">5V</text>
<text x="137.4" y="244.7">5V</text>
<text x="162.2" y="240.9" transform="rotate(-90 162.2 240.9)">VIN</text>
<text x="38.1" y="246.9">xESC2</text>
<text x="135.9" y="251.2">File:</text>
<text x="39.6" y="252.3">VBATT</text>
<text x="39.6" y="254.9">5V</text>
<text x="135.9" y="253.3">Charger</text>
<text x="39.6" y="263.8">TX</text>
<text x="52.6" y="262.5">TEMPERATURE</text>
<text x="137.4" y="263.8">V_CHARGER</text>
<text x="137.4" y="261.2">5V</text>
<text x="39.6" y="266.3">RX</text>
<text x="39.6" y="268.8">SHUTDOWN</text>
<text x="92.6" y="268.8">BATTERY_CHARGE_INPUT</text>
<text x="137.4" y="268.8">V_BATT_CHARGE</text>
<text x="106.3" y="271.4">NTC_BATT</text>
<text x="137.4" y="271.4">NTC_BATT</text>
</g>
<g font-size="1.8" fill="#0f0f0f">
<text x="200.2" y="32.7">3.3V</text>
<text x="202" y="30.1">5V</text>
<text x="248.9" y="40.3">VIN</text>
<text x="248.9" y="37.8">GPIO4</text>
<text x="302.3" y="56.8">5V</text>
<text x="60.2" y="61.9">GPIO22</text>
<text x="294.7" y="64.4">5V</text>
<text x="256.5" y="89.8">RASPI_FAN_ON</text>
<text x="361.9" y="96.2">RASPI_FAN_ON</text>
<text x="189.2" y="122.8">RASPI_FAN_ON</text>
<text x="317.5" y="131.7">3.3V</text>
<text x="317.5" y="129.2">5V</text>
<text x="333.5" y="131.7">3.3V</text>
<text x="335.3" y="129.2">5V</text>
<text x="132.1" y="135.5">GPIO15</text>
<text x="304.8" y="136.8">UART8.TX</text>
<text x="339.1" y="136.8">I2C2.SDA</text>
<text x="61" y="141.9">3.3V</text>
<text x="132.1" y="143.2">GPIO20</text>
<text x="132.1" y="140.6">GPIO14</text>
<text x="132.1" y="138.1">GPIO23</text>
<text x="304.8" y="139.4">UART8.RX</text>
<text x="304.8" y="141.9">AGPIO2</text>
<text x="339.1" y="139.4">I2C2.SCL</text>
<text x="339.1" y="141.9">SPI2.MISO</text>
<text x="61" y="149.5">AGPIO0</text>
<text x="132.1" y="148.2">GPIO18</text>
<text x="132.1" y="145.7">GPIO16</text>
<text x="304.8" y="144.4">AGPIO4</text>
<text x="304.8" y="147">AGPIO5</text>
<text x="339.1" y="147">SPI2.SCK</text>
<text x="339.1" y="144.4">SPI2.MOSI</text>
<text x="132.1" y="150.8">GPIO19</text>
<text x="132.1" y="155.9">GPIO21</text>
<text x="132.1" y="153.3">GPIO17</text>
<text x="132.1" y="158.4">GPIO3</text>
<text x="61" y="167.3">GPIO8</text>
<text x="132.1" y="166">GPIO12</text>
<text x="132.1" y="163.5">GPIO13</text>
<text x="190.9" y="166">STM_SWCLK</text>
<text x="191.3" y="163.5">STM_SWDIO</text>
<text x="61" y="169.8">GPIO9</text>
<text x="132.1" y="168.6">GPIO11</text>
<text x="132.1" y="171.1">GPIO10</text>
<text x="132.1" y="173.6">GPIO1</text>
<text x="132.1" y="178.7">GPIO6</text>
<text x="132.1" y="176.2">GPIO5</text>
<text x="265.4" y="178.7">5V</text>
<text x="132.1" y="181.3">GPIO7</text>
<text x="265.4" y="181.3">3.3V</text>
<text x="16.5" y="190.2">VBATT</text>
<text x="270.5" y="191.4">UART6.TX</text>
<text x="270.5" y="188.9">UART6.RX</text>
<text x="375.4" y="190.2">STM_SWDIO</text>
<text x="16.5" y="192.7">5V</text>
<text x="123.2" y="197.8">UART7.RX</text>
<text x="266.7" y="196.5">GPIO2</text>
<text x="375.1" y="195.2">STM_SWCLK</text>
<text x="16.5" y="201.6">UART1.RX</text>
<text x="123.2" y="200.3">UART7.TX</text>
<text x="162.6" y="201.6">5V</text>
<text x="16.5" y="204.1">UART1.TX</text>
<text x="16.5" y="206.7">GPIO0</text>
<text x="126.4" y="207.9">AGPIO3</text>
<text x="125.7" y="214.3">SPEAKER.-</text>
<text x="125.7" y="216.8">SPEAKER.+</text>
<text x="128.3" y="224.4">AGPIO1</text>
<text x="16.5" y="232.1">UART2.RX</text>
<text x="121.9" y="228.3">V_CHARGE</text>
<text x="121.9" y="230.8">VBATT</text>
<text x="161.3" y="230.8">VIN</text>
<text x="16.5" y="234.6">UART2.TX</text>
<text x="122" y="243.5">5V</text>
<text x="16.5" y="262.5">UART4.RX</text>
<text x="120.6" y="262.5">V_CHARGE</text>
<text x="120.6" y="260">5V</text>
<text x="16.5" y="265.1">UART4.TX</text>
</g>
<g font-size="1.8" fill="#939391">
<text x="307.8" y="35.2">Conn_01x02</text>
<text x="311.9" y="32.6">J20</text>
<text x="276.1" y="100.5">10k</text>
<text x="276.1" y="97.7">R52</text>
</g>
<g font-size="1.8" fill="#a5a4a2">
<text x="309.8" y="40.4">1</text>
<text x="309.8" y="37.8">2</text>
</g>
<g font-size="1.8" fill="#000084">
<text x="174" y="47.9">ETH0{ETH_TPI}</text>
<text x="197" y="47.9">ETH0{ETH_TPI}</text>
<text x="174" y="52.9">ETH2{ETH_TPI}</text>
<text x="174" y="50.4">ETH1{ETH_TPI}</text>
<text x="197" y="50.4">ETH1{ETH_TPI}</text>
<text x="197" y="52.9">ETH2{ETH_TPI}</text>
<text x="34.3" y="56.8">GPIO[0..23]</text>
<text x="176" y="56.7">USBH1{P</text>
<text x="176" y="59.3">USBH2{P</text>
<text x="185.6" y="56.7">N}</text>
<text x="185.6" y="59.3">N}</text>
<text x="197" y="59.3">USBH2{P</text>
<text x="197" y="56.7">USBH1{P</text>
<text x="206.7" y="59.3">N}</text>
<text x="206.7" y="56.7">N}</text>
<text x="176" y="64.4">USBH4{P</text>
<text x="185.6" y="64.4">N}</text>
<text x="176.7" y="89.8">AGPIO[0..5]</text>
<text x="198.5" y="88.6">AGPIO[0..5]</text>
<text x="176.6" y="92.3">GPIO[0..23]</text>
<text x="196.2" y="94.9">UART1{TX</text>
<text x="198.3" y="91.1">GPIO[0..23]</text>
<text x="206.2" y="94.9">RX}</text>
<text x="174.4" y="98.7">UART2{TX</text>
<text x="174.4" y="96.1">UART1{TX</text>
<text x="174.4" y="101.2">UART4{TX</text>
<text x="184.4" y="98.7">RX}</text>
<text x="184.4" y="96.1">RX}</text>
<text x="184.4" y="101.2">RX}</text>
<text x="196.2" y="100">UART4{TX</text>
<text x="196.2" y="97.4">UART2{TX</text>
<text x="206.2" y="100">RX}</text>
<text x="206.2" y="97.4">RX}</text>
<text x="174.4" y="106.3">UART7{TX</text>
<text x="174.4" y="103.7">UART6{TX</text>
<text x="184.4" y="106.3">RX}</text>
<text x="184.4" y="103.7">RX}</text>
<text x="196.2" y="107.6">UART8{TX</text>
<text x="196.2" y="105.1">UART7{TX</text>
<text x="196.2" y="102.5">UART6{TX</text>
<text x="206.2" y="107.6">RX}</text>
<text x="206.2" y="105.1">RX}</text>
<text x="206.2" y="102.5">RX}</text>
<text x="173.2" y="111.4">UART10{TX</text>
<text x="174.4" y="108.8">UART8{TX</text>
<text x="184.4" y="108.8">RX}</text>
<text x="184.4" y="111.4">RX}</text>
<text x="195" y="110.1">UART10{TX</text>
<text x="206.2" y="110.1">RX}</text>
<text x="176" y="116.4">USBH3{P</text>
<text x="185.6" y="116.4">N}</text>
<text x="196" y="115.2">USB_EXT{P</text>
<text x="207.4" y="115.2">N}</text>
<text x="173.5" y="136.8">I2C1{SDA</text>
<text x="183.4" y="136.8">SCL}</text>
<text x="208.3" y="135.5">I2C1{SDA</text>
<text x="218.2" y="135.5">SCL}</text>
<text x="281.9" y="134.3">UART8{TX</text>
<text x="292" y="134.3">RX}</text>
<text x="359.4" y="134.3">I2C2{SDA</text>
<text x="369.3" y="134.3">SCL}</text>
<text x="173.5" y="139.3">I2C2{SDA</text>
<text x="183.4" y="139.3">SCL}</text>
<text x="208.3" y="138.1">I2C2{SDA</text>
<text x="208.3" y="143.2">SPI1{MISO</text>
<text x="218.2" y="138.1">SCL}</text>
<text x="219.2" y="143.2">MOSI</text>
<text x="225" y="143.2">SCK}</text>
<text x="359.4" y="139.4">SPI2{MISO</text>
<text x="370.3" y="139.4">MOSI</text>
<text x="376.1" y="139.4">SCK}</text>
<text x="166.7" y="144.4">SPI1{MISO</text>
<text x="166.7" y="146.9">SPI2{MISO</text>
<text x="177.6" y="144.4">MOSI</text>
<text x="177.6" y="146.9">MOSI</text>
<text x="183.4" y="144.4">SCK}</text>
<text x="183.4" y="146.9">SCK}</text>
<text x="208.3" y="145.7">SPI2{MISO</text>
<text x="208.3" y="149.5">I2S{SDI</text>
<text x="216.4" y="149.5">SDO WS CK}</text>
<text x="219.2" y="145.7">MOSI</text>
<text x="225" y="145.7">SCK}</text>
<text x="166.6" y="150.7">I2S6{SDI</text>
<text x="173" y="154.5">FDCAN1{TX</text>
<text x="176" y="150.7">SDO WS CK}</text>
<text x="184.4" y="154.5">RX}</text>
<text x="208.3" y="153.3">FDCAN1{TX</text>
<text x="219.7" y="153.3">RX}</text>
<text x="106.1" y="190.1">USB{P</text>
<text x="113.2" y="190.1">N}</text>
<text x="118.5" y="188.9">USB_EXT{P</text>
<text x="129.9" y="188.9">N}</text>
<text x="252" y="186.3">UART6{TX</text>
<text x="262.1" y="186.3">RX}</text>
<text x="45.2" y="196.4">HALL_SENSOR{U</text>
<text x="61.5" y="196.4">V W}</text>
<text x="73.9" y="196.4">ML_HALL_SENSOR{U</text>
<text x="93.6" y="196.4">V W}</text>
<text x="137.7" y="192.7">UART7{TX</text>
<text x="147.8" y="192.7">RX}</text>
<text x="52.1" y="199">PHASE{U</text>
<text x="61.5" y="199">V W}</text>
<text x="73.9" y="199">ML_PHASE{U</text>
<text x="86.7" y="199">V W}</text>
<text x="144.8" y="204.1">I2S{SDI</text>
<text x="152.9" y="204.1">SDO WS CK}</text>
<text x="174.2" y="205.3">I2S{SDI</text>
<text x="174.2" y="209.1">SPEAKER{+</text>
<text x="182.3" y="205.3">SDO WS CK}</text>
<text x="186.2" y="209.1">-}</text>
<text x="45.2" y="226.9">HALL_SENSOR{U</text>
<text x="61.5" y="226.9">V W}</text>
<text x="73.9" y="226.9">MC_HALL_SENSOR{U</text>
<text x="93.8" y="226.9">V W}</text>
<text x="52.1" y="229.5">PHASE{U</text>
<text x="61.5" y="229.5">V W}</text>
<text x="73.9" y="229.5">MC_PHASE{U</text>
<text x="86.9" y="229.5">V W}</text>
<text x="45.2" y="257.4">HALL_SENSOR{U</text>
<text x="61.5" y="257.4">V W}</text>
<text x="73.9" y="257.4">MR_HALL_SENSOR{U</text>
<text x="93.8" y="257.4">V W}</text>
<text x="52.1" y="259.9">PHASE{U</text>
<text x="61.5" y="259.9">V W}</text>
<text x="73.9" y="259.9">MR_PHASE{U</text>
<text x="86.9" y="259.9">V W}</text>
<text x="158.2" y="271.4">I2C{SDA</text>
<text x="166.9" y="271.4">SCL}</text>
<text x="182.9" y="270.2">I2C1{SDA</text>
<text x="192.8" y="270.2">SCL}</text>
</g>
<g font-size="1.8" fill="#725600">
<text x="262.9" y="48">File:</text>
<text x="268.1" y="48">AuxPSU.kicad_sch</text>
<text x="195.6" y="78.5">File:</text>
<text x="200.8" y="78.5">Connectors.kicad_sch</text>
<text x="146" y="186.5">File:</text>
<text x="151.3" y="186.5">Core.kicad_sch</text>
<text x="287" y="209.3">File:</text>
<text x="292.2" y="209.3">GPS.kicad_sch</text>
<text x="38.1" y="214.4">File:</text>
<text x="43.3" y="214.4">xESC.kicad_sch</text>
<text x="172.7" y="223.3">File:</text>
<text x="177.9" y="223.3">Amplifier.kicad_sch</text>
<text x="43.3" y="244.9">xESC.kicad_sch</text>
<text x="141.1" y="251.2">DCDC.kicad_sch</text>
<text x="38.1" y="275.4">File:</text>
<text x="43.3" y="275.4">xESC.kicad_sch</text>
<text x="72.4" y="275.4">File:</text>
<text x="77.6" y="275.4">RobotConnectors.kicad_sch</text>
<text x="135.9" y="276.6">File:</text>
<text x="141.1" y="276.6">Charger.kicad_sch</text>
</g>
<g font-size="1.8" fill="#a90000">
<text x="328.9" y="51.8">1</text>
<text x="328.9" y="54.4">2</text>
<text x="328.9" y="56.9">3</text>
<text x="299.2" y="71.8" transform="rotate(-90 299.2 71.8)">1</text>
<text x="299.2" y="82" transform="rotate(-90 299.2 82)">2</text>
<text x="290.1" y="89.9">1</text>
<text x="296.9" y="87.1" transform="rotate(-90 296.9 87.1)">3</text>
<text x="382.2" y="88.6">1</text>
<text x="296.9" y="94.7" transform="rotate(-90 296.9 94.7)">2</text>
<text x="382.2" y="91.2">2</text>
<text x="382.2" y="93.7">3</text>
<text x="382.2" y="96.3">4</text>
<text x="322.5" y="129.3">1</text>
<text x="322.5" y="131.8">3</text>
<text x="331.4" y="129.3">2</text>
<text x="331.4" y="131.8">4</text>
<text x="322.5" y="134.4">5</text>
<text x="322.5" y="136.9">7</text>
<text x="331.4" y="134.4">6</text>
<text x="331.4" y="136.9">8</text>
<text x="321.9" y="142">11</text>
<text x="322.5" y="139.4">9</text>
<text x="330.8" y="139.4">10</text>
<text x="330.8" y="142">12</text>
<text x="321.9" y="144.5">13</text>
<text x="321.9" y="147.1">15</text>
<text x="330.8" y="144.5">14</text>
<text x="330.8" y="147.1">16</text>
<text x="368.2" y="192.8">2</text>
<text x="368.2" y="195.3">3</text>
</g>
</svg>
